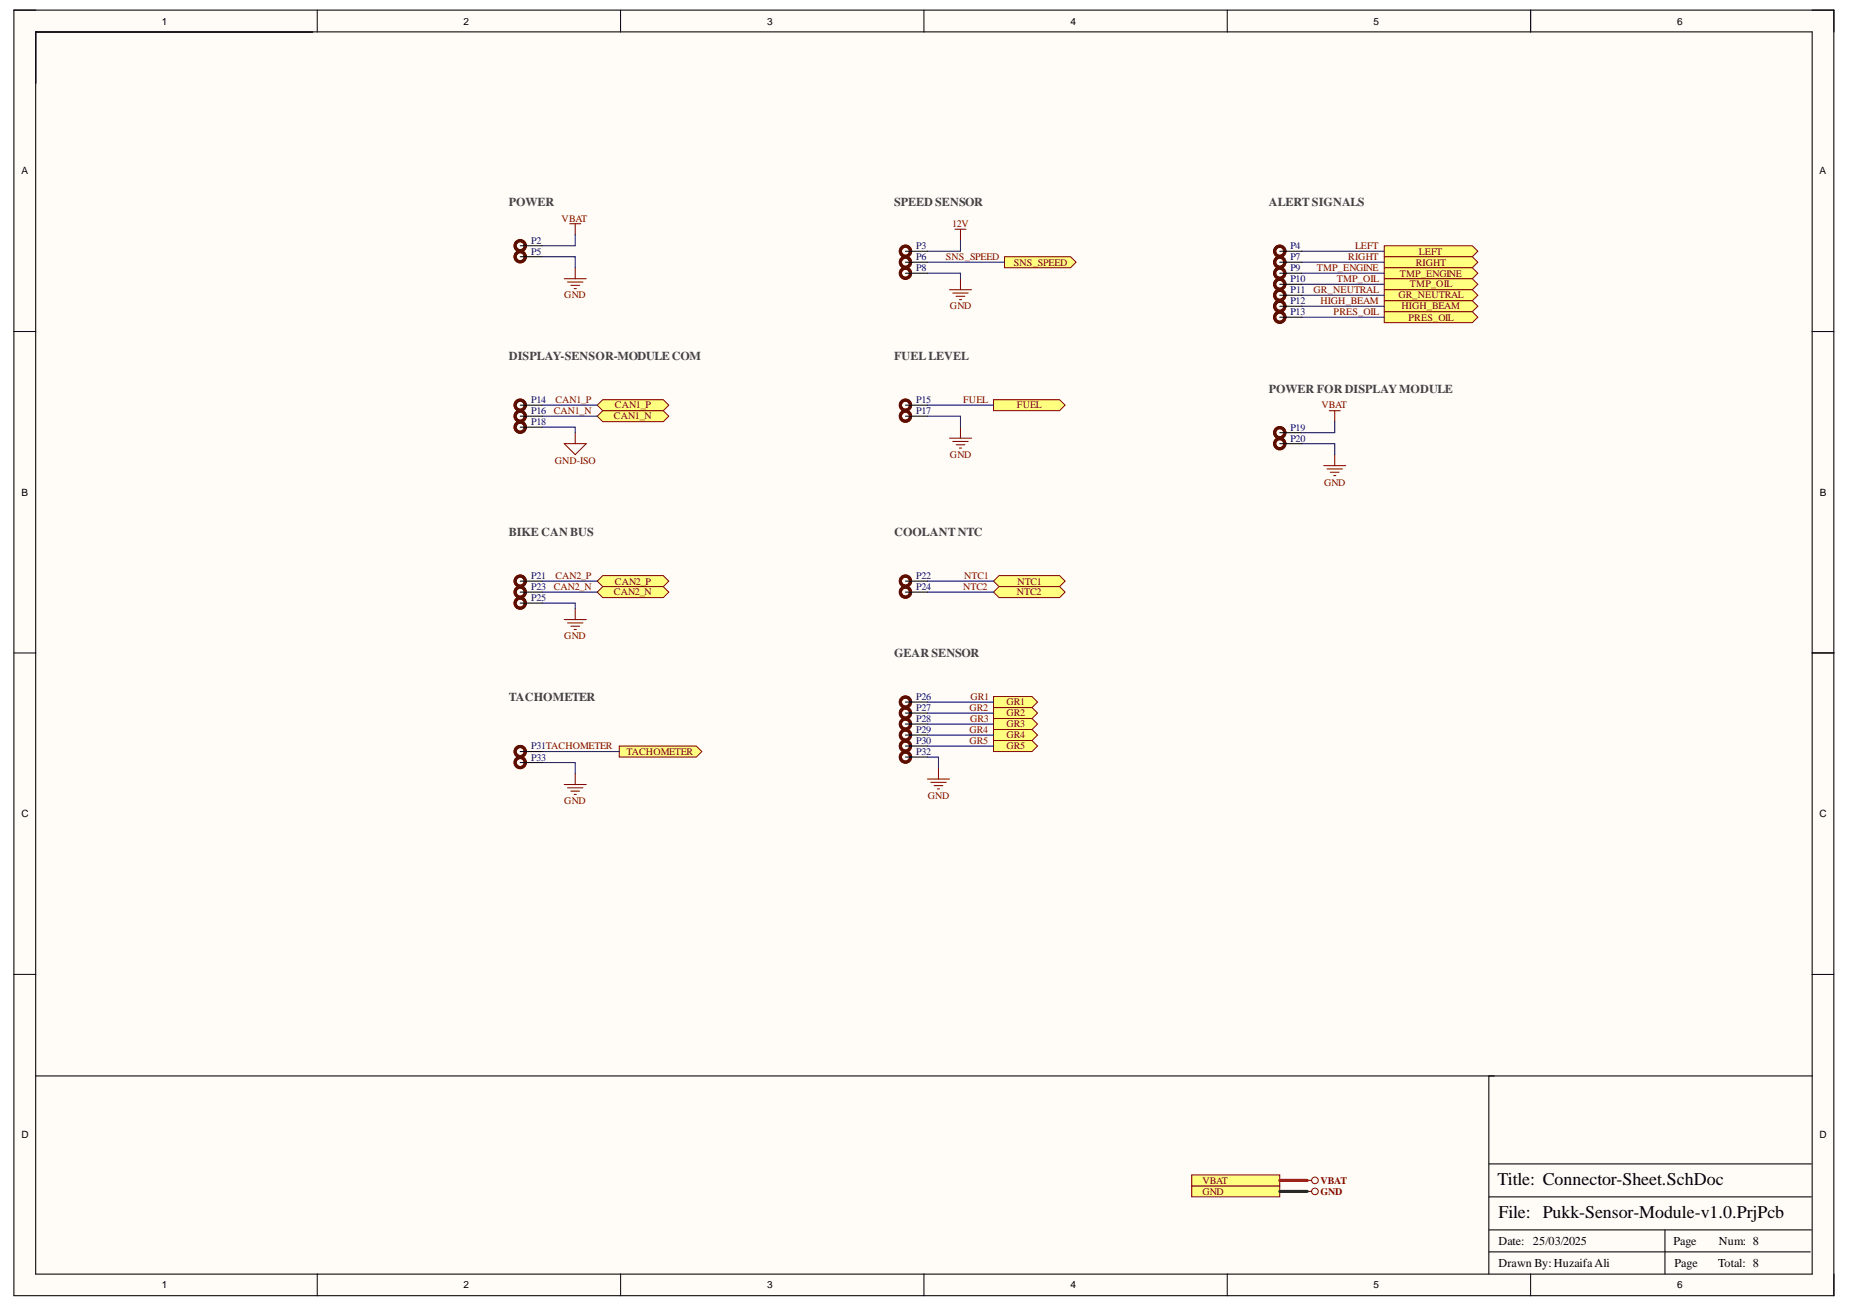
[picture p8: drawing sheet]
<svg xmlns="http://www.w3.org/2000/svg" width="297mm" height="210mm" viewBox="0 0 297 210" stroke-linecap="round" stroke-linejoin="round" font-family="sans-serif">
<g fill="#fffcf8">
<path d="M2.2 1.6h292.3v206.5h-292.3z" fill-rule="evenodd"/>
<path d="M5.8 5.2h285.1v199.4h-285.1z" fill-rule="evenodd"/>
</g>
<g fill="none" stroke="#000" stroke-width=".16">
<path d="M2.2 1.6h3.6M50.9 1.6v3.6M99.6 1.6v3.6M148.3 1.6v3.6M197 1.6v3.6M245.8 1.6v3.6M290.9 1.6h3.6v3.6M2.2 53.2h3.6M290.9 53.3h3.6M2.2 104.9h3.6M290.9 104.9h3.6M2.2 156.5h3.6"/>
<path d="M290.9 156.5h3.6M50.9 204.6v3.5M99.6 204.6v3.5M148.4 204.6v3.5M197 204.6v3.5M245.8 204.6v3.5M294.5 204.6v3.5"/>
</g>
<path d="M2.2 1.6h292.2v206.5h-292.2zM5.7 5.1h285.3v199.5h-285.3zM245.8 1.6v3.5M291 104.9h3.5M291 172.8h-51.9v31.8M239.1 197.5h51.7M239.1 192.2h51.7M239.1 186.9h51.7M267.3 197.5v7.1M239.1 201.1h51.6" fill="none" stroke="#000" stroke-width=".17"/>
<path d="M91.5 35.9h1.7M92.4 35.9v1.8M90.6 44.8h3.5M91.1 45.3h2.5M91.7 45.8h1.4M92.2 46.4h.3M92.4 43v1.8" fill="none" stroke="#800000" stroke-width=".17"/>
<path d="M191.3 190.5h14.2v1.7h-14.2z" fill-rule="evenodd" fill="#ffff80"/>
<g fill="none" stroke="#800000" stroke-width=".16">
<path d="M191.3 190.5h14.2v1.7h-14.2z"/>
<circle cx="211.1" cy="191.3" r=".53"/>
</g>
<path d="M209.9 191.3h.7" fill="none" stroke="#800000" stroke-width=".17"/>
<path d="M191.3 188.7h14.2v1.8h-14.2z" fill-rule="evenodd" fill="#ffff80"/>
<g fill="none" stroke="#800000" stroke-width=".16">
<path d="M191.3 188.7h14.2v1.8h-14.2z"/>
<circle cx="211.1" cy="189.6" r=".53"/>
</g>
<path d="M90.6 71.2h3.5l-1.7 1.8zM92.4 69.5v1.7M209.9 189.6h.7" fill="none" stroke="#800000" stroke-width=".17"/>
<path d="M5.8 172.8h234.1" fill="none" stroke="#000" stroke-width=".17"/>
<path d="M95.9 65.1l.9-.9h9.7l.9 .9-.9 .9h-9.7z" fill-rule="evenodd" fill="#ffff80"/>
<path d="M95.9 65.1l.9-.9h9.7l.9 .9-.9 .9h-9.7z" fill="none" stroke="#800000" stroke-width=".16"/>
<path d="M95.9 66.8l.9-.8h9.7l.9 .8-.9 .9h-9.7z" fill-rule="evenodd" fill="#ffff80"/>
<path d="M95.9 66.8l.9-.8h9.7l.9 .8-.9 .9h-9.7z" fill="none" stroke="#800000" stroke-width=".16"/>
<path d="M96.8 92.4h9.7l.9 .9-.9 .9h-9.7l-.9-.9z" fill-rule="evenodd" fill="#ffff80"/>
<path d="M96.8 92.4h9.7l.9 .9-.9 .9h-9.7l-.9-.9z" fill="none" stroke="#800000" stroke-width=".16"/>
<path d="M95.9 95.1l.9-.9h9.7l.9 .9-.9 .9h-9.7z" fill-rule="evenodd" fill="#ffff80"/>
<path d="M95.9 95.1l.9-.9h9.7l.9 .9-.9 .9h-9.7z" fill="none" stroke="#800000" stroke-width=".16"/>
<path d="M90.6 126h3.5M91.1 126.5h2.5M91.7 127.1h1.4M92.2 127.6h.3M92.4 124.2v1.8" fill="none" stroke="#800000" stroke-width=".17"/>
<path d="M99.4 119.8h12.4l.9 .9-.9 .9h-12.4z" fill-rule="evenodd" fill="#ffff80"/>
<path d="M99.4 119.8h12.4l.9 .9-.9 .9h-12.4z" fill="none" stroke="#800000" stroke-width=".16"/>
<path d="M153.3 36.8h1.8M154.2 36.8v1.8M152.5 46.5h3.5M153 47.1h2.5M153.5 47.6h1.4M154 48.1h.4M154.2 44.8v1.7" fill="none" stroke="#800000" stroke-width=".17"/>
<path d="M161.3 41.2h10.6l.9 .9-.9 .9h-10.6z" fill-rule="evenodd" fill="#ffff80"/>
<path d="M161.3 41.2h10.6l.9 .9-.9 .9h-10.6z" fill="none" stroke="#800000" stroke-width=".16"/>
<path d="M152.5 70.4h3.5M153 70.9h2.5M153.5 71.4h1.4M154 72h.4M154.2 68.6v1.8" fill="none" stroke="#800000" stroke-width=".17"/>
<path d="M159.5 64.2h10.6l.9 .9-.9 .9h-10.6z" fill-rule="evenodd" fill="#ffff80"/>
<path d="M159.5 64.2h10.6l.9 .9-.9 .9h-10.6z" fill="none" stroke="#800000" stroke-width=".16"/>
<path d="M160.4 92.4h9.7l.9 .9-.9 .9h-9.7l-.9-.9z" fill-rule="evenodd" fill="#ffff80"/>
<path d="M160.4 92.4h9.7l.9 .9-.9 .9h-9.7l-.9-.9z" fill="none" stroke="#800000" stroke-width=".16"/>
<path d="M159.5 95.1l.9-.9h9.7l.9 .9-.9 .9h-9.7z" fill-rule="evenodd" fill="#ffff80"/>
<path d="M159.5 95.1l.9-.9h9.7l.9 .9-.9 .9h-9.7z" fill="none" stroke="#800000" stroke-width=".16"/>
<path d="M148.9 125.1h3.6M149.4 125.6h2.5M150 126.2h1.4M150.5 126.7h.4M150.7 123.3v1.8" fill="none" stroke="#800000" stroke-width=".17"/>
<path d="M159.5 111.9h6.2l.9 .8-.9 .9h-6.2z" fill-rule="evenodd" fill="#ffff80"/>
<path d="M159.5 111.9h6.2l.9 .8-.9 .9h-6.2z" fill="none" stroke="#800000" stroke-width=".16"/>
<path d="M159.5 113.6h6.2l.9 .9-.9 .9h-6.2z" fill-rule="evenodd" fill="#ffff80"/>
<path d="M159.5 113.6h6.2l.9 .9-.9 .9h-6.2z" fill="none" stroke="#800000" stroke-width=".16"/>
<path d="M159.5 115.4h6.2l.9 .9-.9 .9h-6.2z" fill-rule="evenodd" fill="#ffff80"/>
<path d="M159.5 115.4h6.2l.9 .9-.9 .9h-6.2z" fill="none" stroke="#800000" stroke-width=".16"/>
<path d="M159.5 117.2h6.2l.9 .8-.9 .9h-6.2z" fill-rule="evenodd" fill="#ffff80"/>
<path d="M159.5 117.2h6.2l.9 .8-.9 .9h-6.2z" fill="none" stroke="#800000" stroke-width=".16"/>
<path d="M159.5 118.9h6.2l.9 .9-.9 .9h-6.2z" fill-rule="evenodd" fill="#ffff80"/>
<path d="M159.5 118.9h6.2l.9 .9-.9 .9h-6.2z" fill="none" stroke="#800000" stroke-width=".16"/>
<path d="M222.3 39.5h14.1l.9 .8-.9 .9h-14.1z" fill-rule="evenodd" fill="#ffff80"/>
<path d="M222.3 39.5h14.1l.9 .8-.9 .9h-14.1z" fill="none" stroke="#800000" stroke-width=".16"/>
<path d="M222.3 41.2h14.1l.9 .9-.9 .9h-14.1z" fill-rule="evenodd" fill="#ffff80"/>
<path d="M222.3 41.2h14.1l.9 .9-.9 .9h-14.1z" fill="none" stroke="#800000" stroke-width=".16"/>
<path d="M222.3 43h14.1l.9 .9-.9 .9h-14.1z" fill-rule="evenodd" fill="#ffff80"/>
<path d="M222.3 43h14.1l.9 .9-.9 .9h-14.1z" fill="none" stroke="#800000" stroke-width=".16"/>
<path d="M222.3 44.8h14.1l.9 .9-.9 .8h-14.1z" fill-rule="evenodd" fill="#ffff80"/>
<path d="M222.3 44.8h14.1l.9 .9-.9 .8h-14.1z" fill="none" stroke="#800000" stroke-width=".16"/>
<path d="M222.3 46.5h14.1l.9 .9-.9 .9h-14.1z" fill-rule="evenodd" fill="#ffff80"/>
<path d="M222.3 46.5h14.1l.9 .9-.9 .9h-14.1z" fill="none" stroke="#800000" stroke-width=".16"/>
<path d="M222.3 48.3h14.1l.9 .9-.9 .9h-14.1z" fill-rule="evenodd" fill="#ffff80"/>
<path d="M222.3 48.3h14.1l.9 .9-.9 .9h-14.1z" fill="none" stroke="#800000" stroke-width=".16"/>
<path d="M222.3 50.1h14.1l.9 .8-.9 .9h-14.1z" fill-rule="evenodd" fill="#ffff80"/>
<path d="M222.3 50.1h14.1l.9 .8-.9 .9h-14.1z" fill="none" stroke="#800000" stroke-width=".16"/>
<path d="M212.5 74.8h3.6M213.1 75.3h2.4M213.4 66h1.8M213.6 75.8h1.4M214.1 76.4h.4M214.3 66v1.7M214.3 73v1.8M90.6 99.5h3.5M92.4 97.7v1.8M91.1 100h2.5M91.7 100.6h1.4M92.2 101.1h.3" fill="none" stroke="#800000" stroke-width=".17"/>
<g fill="none" stroke="#5b0f00" stroke-width=".51">
<circle cx="83.5" cy="39.5" r=".81"/>
<circle cx="83.5" cy="41.2" r=".81"/>
<circle cx="145.4" cy="43.9" r=".81"/>
<circle cx="145.4" cy="42.1" r=".81"/>
<circle cx="145.4" cy="40.3" r=".81"/>
<circle cx="205.5" cy="45.6" r=".81"/>
<circle cx="205.5" cy="49.2" r=".81"/>
<circle cx="205.5" cy="50.9" r=".81"/>
<circle cx="205.5" cy="47.4" r=".81"/>
<circle cx="205.5" cy="40.4" r=".82"/>
<circle cx="205.5" cy="43.9" r=".82"/>
<circle cx="205.5" cy="42.1" r=".82"/>
<circle cx="205.5" cy="42.1" r=".81"/>
<circle cx="205.5" cy="43.9" r=".81"/>
<circle cx="205.5" cy="40.3" r=".81"/>
<circle cx="205.5" cy="45.7" r=".81"/>
<circle cx="83.5" cy="65.1" r=".81"/>
<circle cx="83.5" cy="66.8" r=".81"/>
<circle cx="83.5" cy="68.6" r=".81"/>
<circle cx="145.4" cy="65.1" r=".81"/>
<circle cx="145.4" cy="66.8" r=".81"/>
<circle cx="205.5" cy="71.3" r=".81"/>
<circle cx="205.5" cy="69.5" r=".81"/>
<circle cx="83.5" cy="93.3" r=".81"/>
<circle cx="83.5" cy="96.9" r=".81"/>
<circle cx="83.5" cy="95.1" r=".81"/>
<circle cx="145.4" cy="93.3" r=".81"/>
<circle cx="145.4" cy="95.1" r=".81"/>
<circle cx="145.4" cy="119.8" r=".81"/>
<circle cx="145.4" cy="112.8" r=".81"/>
<circle cx="145.4" cy="114.5" r=".81"/>
<circle cx="145.4" cy="116.3" r=".81"/>
<circle cx="145.4" cy="118" r=".81"/>
<circle cx="83.5" cy="120.7" r=".81"/>
<circle cx="83.5" cy="122.5" r=".81"/>
<circle cx="145.4" cy="121.6" r=".81"/>
</g>
<g fill="none" stroke="#000" stroke-width=".17">
<path d="M83.5 39.5h3.6M83.5 41.2h3.6M145.4 40.3h3.5M145.4 42.1h3.5M145.4 43.9h3.5M205.5 40.3h3.5M205.5 42.1h3.5M205.5 43.9h3.5M205.5 45.7h3.5M205.5 47.4h3.5M205.5 49.2h3.5M205.5 50.9h3.5"/>
<path d="M83.5 65.1h3.6M83.5 66.8h3.6M83.5 68.6h3.6M145.4 65.1h3.5M145.4 66.8h3.5M205.5 69.5h3.5M205.5 71.3h3.5M83.5 93.3h3.6M83.5 95.1h3.6M83.5 96.9h3.6M145.4 93.3h3.5M145.4 95.1h3.5"/>
<path d="M145.4 118h3.5M145.4 119.8h3.5M145.4 114.5h3.5M145.4 116.3h3.5M145.4 112.7h3.5M83.5 120.7h3.6M83.5 122.5h3.6M145.4 121.6h3.5"/>
</g>
<g fill="none" stroke="#000080" stroke-width=".17">
<path d="M92.4 37.7v1.8h-5.3M154.2 38.6v1.7h-5.3M87.1 41.2h5.3v1.8M148.9 43.9h5.3v.9M148.9 42.1h12.4M209 42.1h13.3M209 40.3h13.3M209 43.9h13.3M209 45.7h13.3M209 47.4h13.3M209 49.2h13.3M209 50.9h13.3"/>
<path d="M87.1 68.6h5.3v.9M87.1 65.1h8.8M87.1 66.8h8.8M148.9 66.8h5.3v1.8M148.9 65.1h10.6M209 71.3h5.3v1.7M214.3 67.7v1.8h-5.3M87.1 96.9h5.3v.8M87.1 93.3h8.8M87.1 95.1h8.8M148.9 93.3h10.6M148.9 95.1h10.6"/>
<path d="M148.9 112.7h10.6M148.9 114.5h10.6M148.9 116.3h10.6M148.9 118h10.6M148.9 119.8h10.6M87.1 122.5h5.3v1.7M87.1 120.7h12.3M148.9 121.6h1.8v1.7"/>
</g>
<path d="M205.5 191.3h4.4" fill="none" stroke="#274e13" stroke-width=".51"/>
<path d="M205.5 189.6h4.4" fill="none" stroke="#f00" stroke-width=".51"/>
<g font-size="2.9">
<text x="240.4" y="190.4">Title: Connector-Sheet.SchDoc</text>
<text x="240.6" y="195.7">File: Pukk-Sensor-Module-v1.0.PrjPcb</text>
</g>
<g font-size="1.9" fill="#434343">
<text x="81.7" y="33">POWER</text>
<text x="143.6" y="33">SPEED SENSOR</text>
<text x="203.7" y="33">ALERTSIGNALS</text>
<text x="81.7" y="57.8">DISPLAY-SENSOR-MODULECOM</text>
<text x="143.6" y="57.8">FUELLEVEL</text>
<text x="203.7" y="63.1">POWER FOR DISPLAYMODULE</text>
<text x="81.7" y="86">BIKE CAN BUS</text>
<text x="143.6" y="86">COOLANTNTC</text>
<text x="143.6" y="105.5">GEAR SENSOR</text>
<text x="81.7" y="112.5">TACHOMETER</text>
</g>
<g font-size="1.9">
<text x="240.6" y="203.5">Drawn By:HuzaifaAli</text>
<text x="240.6" y="199.9">Date: 25/03/2025</text>
<text x="268.7" y="199.9">Page</text>
<text x="268.9" y="203.5">Page</text>
<text x="275.9" y="203.5">Total: 8</text>
<text x="276" y="199.9">Num: 8</text>
</g>
<g font-size="1.6">
<text x="26" y="4">1</text>
<text x="74.4" y="4">2</text>
<text x="123.2" y="4">3</text>
<text x="171.9" y="4">4</text>
<text x="220.5" y="4">5</text>
<text x="269.3" y="4">6</text>
<text x="3.5" y="28">A</text>
<text x="292.1" y="28">A</text>
<text x="3.5" y="79.6">B</text>
<text x="292.2" y="79.6">B</text>
<text x="3.5" y="131.3">C</text>
<text x="292.1" y="131.3">C</text>
<text x="3.5" y="182.8">D</text>
<text x="292.1" y="182.8">D</text>
<text x="26" y="206.9">1</text>
<text x="74.4" y="206.9">2</text>
<text x="123.2" y="206.9">3</text>
<text x="171.9" y="206.9">4</text>
<text x="220.5" y="206.9">5</text>
<text x="269.3" y="206.9">6</text>
</g>
<g font-size="1.6" fill="#800000">
<text x="90.2" y="35.6">VBAT</text>
<text x="151.9" y="41.8">SNS_SPEED</text>
<text x="152.9" y="36.5">12V</text>
<text x="216.5" y="41.8">RIGHT</text>
<text x="217.6" y="40">LEFT</text>
<text x="227.8" y="40.9">LEFT</text>
<text x="90.6" y="47.9">GND</text>
<text x="162.8" y="42.7">SNS_SPEED</text>
<text x="210.9" y="47.1">GR_NEUTRAL</text>
<text x="211.4" y="43.5">TMP_ENGINE</text>
<text x="214.6" y="45.3">TMP_OIL</text>
<text x="224.5" y="47.9">GR_NEUTRAL</text>
<text x="224.8" y="44.5">TMP_ENGINE</text>
<text x="226.4" y="46.1">TMP_OIL</text>
<text x="227.3" y="42.7">RIGHT</text>
<text x="152.5" y="49.7">GND</text>
<text x="212" y="48.9">HIGH_BEAM</text>
<text x="214.1" y="50.6">PRES_OIL</text>
<text x="225" y="49.7">HIGH_BEAM</text>
<text x="226.1" y="51.5">PRES_OIL</text>
<text x="89.2" y="64.7">CAN1_P</text>
<text x="98.7" y="65.6">CAN1_P</text>
<text x="154.6" y="64.7">FUEL</text>
<text x="163.3" y="65.6">FUEL</text>
<text x="212.2" y="65.6">VBAT</text>
<text x="88.9" y="66.5">CAN1_N</text>
<text x="98.6" y="67.4">CAN1_N</text>
<text x="89.1" y="74.5">GND-ISO</text>
<text x="152.5" y="73.5">GND</text>
<text x="212.6" y="78">GND</text>
<text x="88.9" y="94.8">CAN2_N</text>
<text x="89.2" y="93">CAN2_P</text>
<text x="98.6" y="95.6">CAN2_N</text>
<text x="98.7" y="93.9">CAN2_P</text>
<text x="154.6" y="94.8">NTC2</text>
<text x="154.8" y="93">NTC1</text>
<text x="163.3" y="95.6">NTC2</text>
<text x="163.4" y="93.9">NTC1</text>
<text x="90.6" y="102.7">GND</text>
<text x="155.8" y="112.4">GR1</text>
<text x="161.6" y="113.3">GR1</text>
<text x="155.7" y="114.2">GR2</text>
<text x="155.7" y="117.7">GR4</text>
<text x="155.7" y="119.4">GR5</text>
<text x="155.7" y="116">GR3</text>
<text x="161.6" y="115">GR2</text>
<text x="161.6" y="116.8">GR3</text>
<text x="161.6" y="118.6">GR4</text>
<text x="100.6" y="121.2">TACHOMETER</text>
<text x="161.6" y="120.4">GR5</text>
<text x="90.6" y="129.2">GND</text>
<text x="149" y="128.3">GND</text>
<text x="193.1" y="191.9">GND</text>
<text x="193.1" y="190.1">VBAT</text>
<text x="212" y="191.9">GND</text>
<text x="212" y="190.1">VBAT</text>
</g>
<g font-size="1.6" fill="#000080">
<text x="85.3" y="39.1">P2</text>
<text x="85.3" y="40.9">P5</text>
<text x="147.1" y="40">P3</text>
<text x="147.1" y="41.8">P6</text>
<text x="207.2" y="40">P4</text>
<text x="207.2" y="41.8">P7</text>
<text x="147.1" y="43.5">P8</text>
<text x="207.2" y="43.5">P9</text>
<text x="207.2" y="45.3">P10</text>
<text x="207.2" y="47.1">P11</text>
<text x="207.2" y="48.9">P12</text>
<text x="207.2" y="50.6">P13</text>
<text x="85.3" y="64.7">P14</text>
<text x="147.1" y="64.7">P15</text>
<text x="85.3" y="66.5">P16</text>
<text x="85.3" y="68.3">P18</text>
<text x="147.1" y="66.5">P17</text>
<text x="207.2" y="69.1">P19</text>
<text x="207.2" y="70.9">P20</text>
<text x="85.3" y="93">P21</text>
<text x="85.3" y="94.8">P23</text>
<text x="147.1" y="93">P22</text>
<text x="147.1" y="94.8">P24</text>
<text x="85.3" y="96.5">P25</text>
<text x="147.1" y="112.4">P26</text>
<text x="147.1" y="117.7">P29</text>
<text x="147.1" y="119.4">P30</text>
<text x="147.1" y="114.2">P27</text>
<text x="147.1" y="116">P28</text>
<text x="85.3" y="120.4">P31TACHOMETER</text>
<text x="85.3" y="122.1">P33</text>
<text x="147.1" y="121.2">P32</text>
</g>
</svg>
